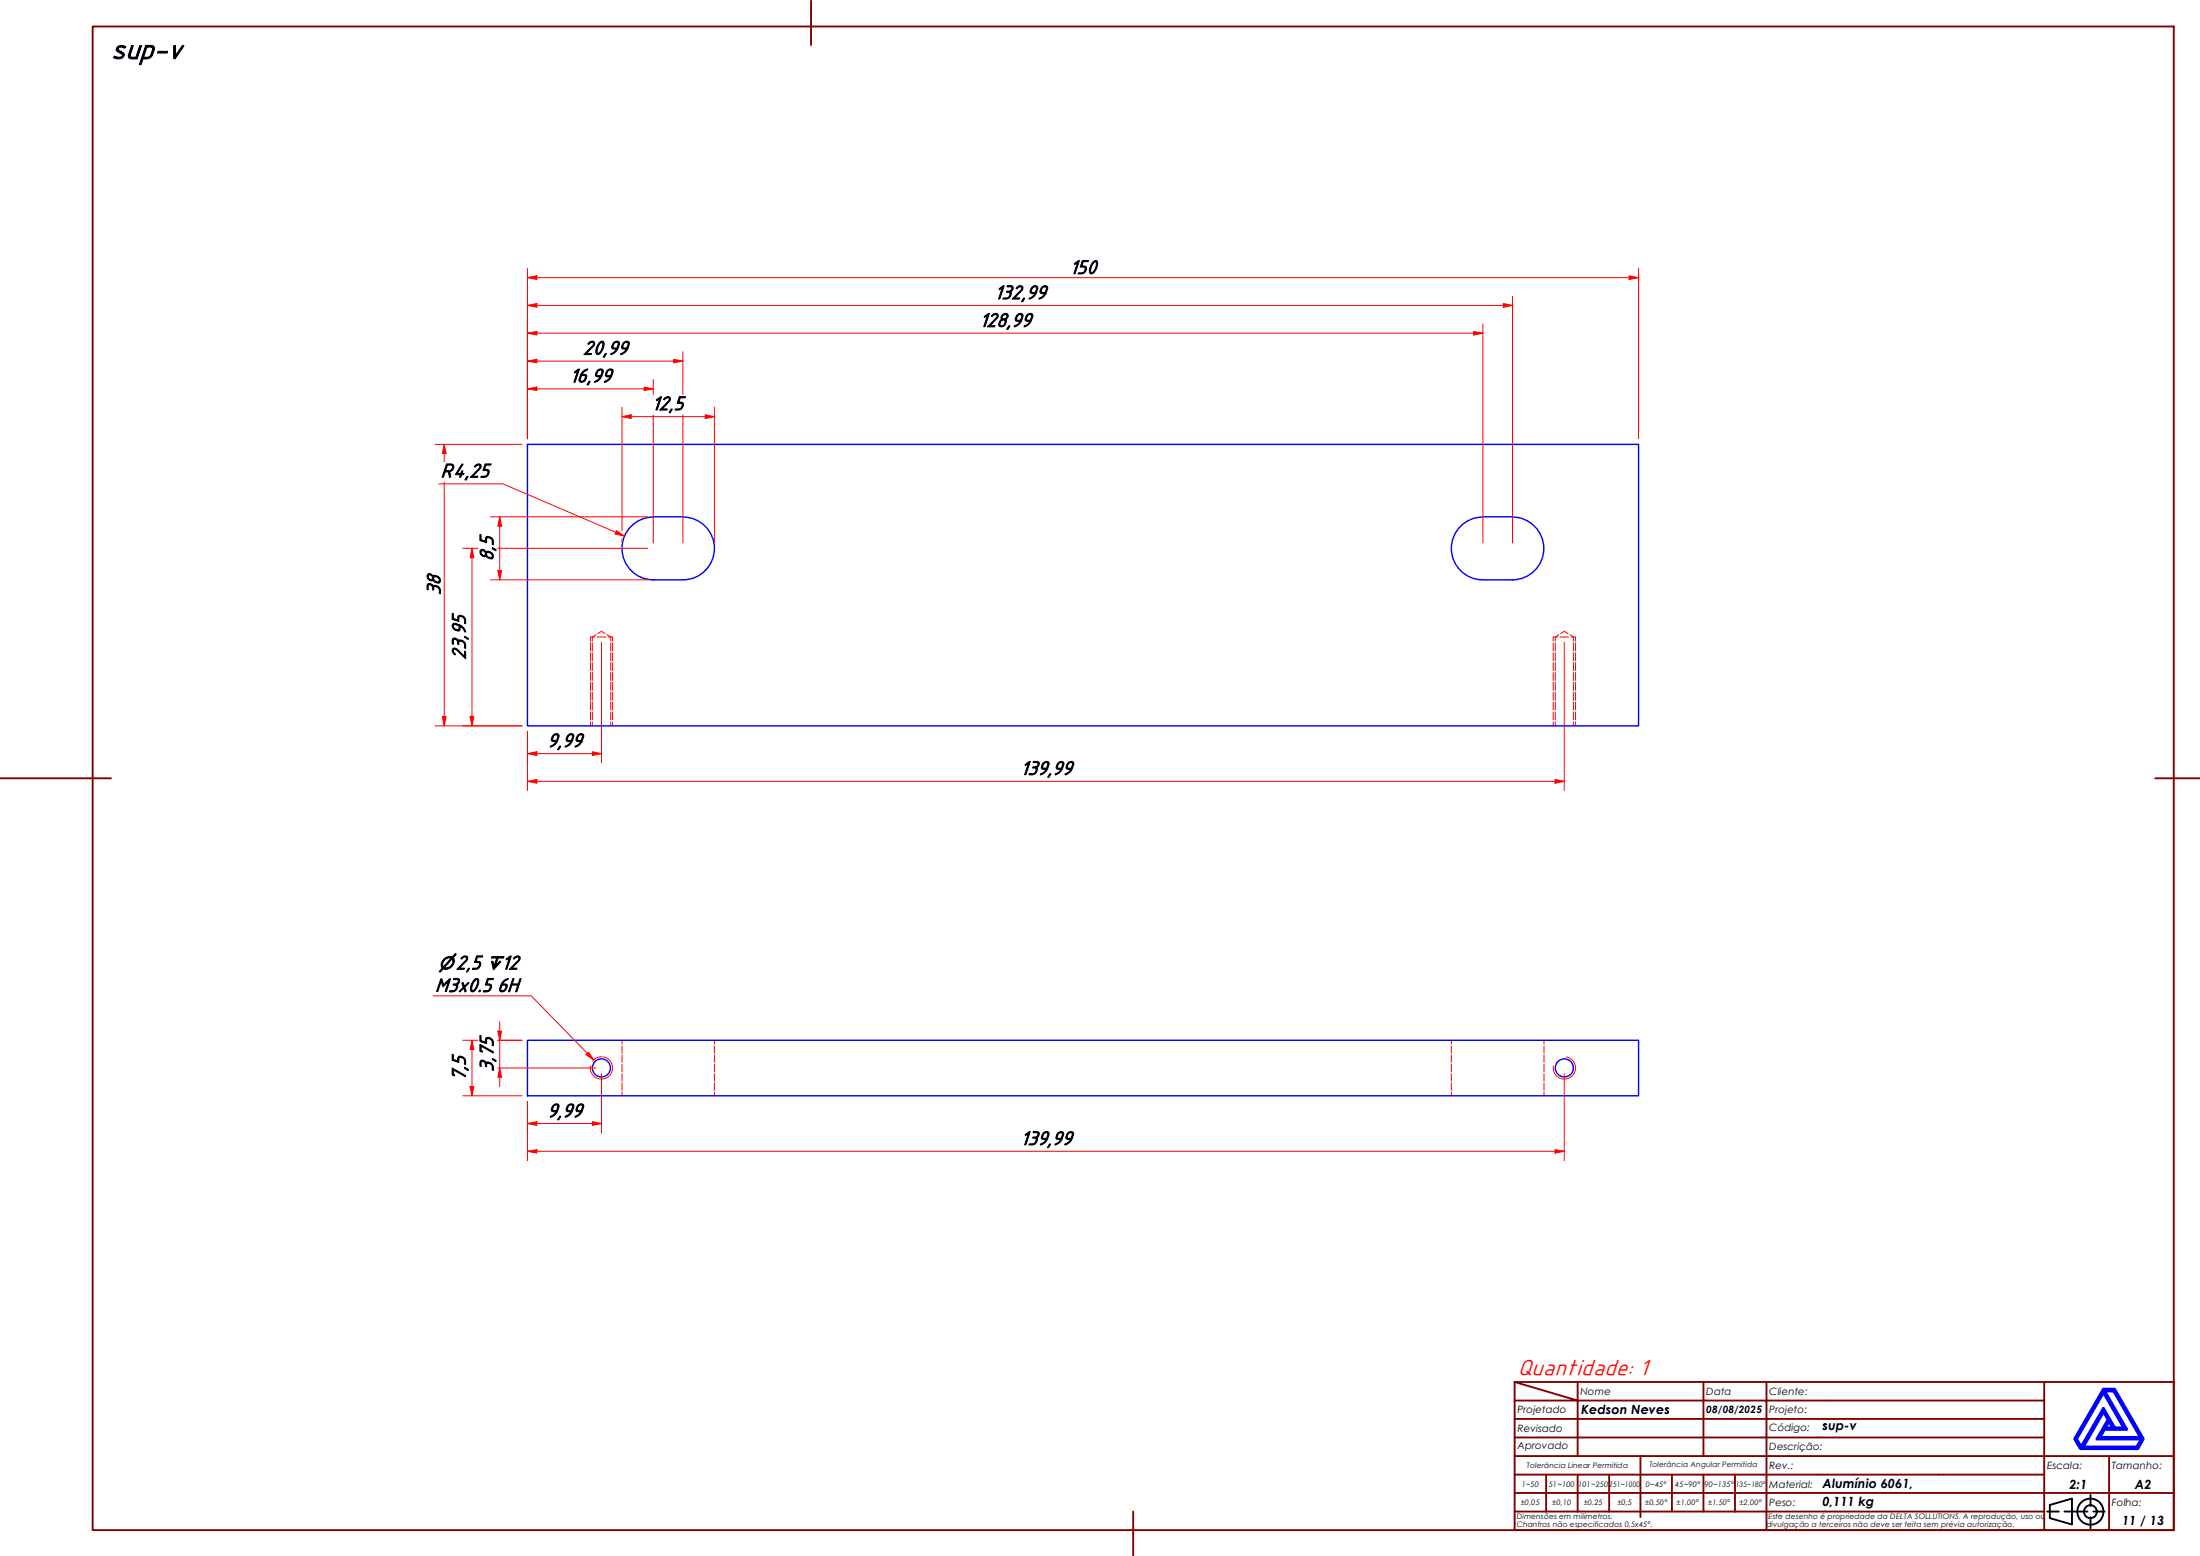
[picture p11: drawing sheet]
<svg xmlns="http://www.w3.org/2000/svg" width="594mm" height="420mm" viewBox="0 0 594 420" stroke-linecap="round" stroke-linejoin="round" font-family="sans-serif">
<!-- layer: Hidden (ABNT) -->
<g fill="none" stroke="#f00" stroke-width=".27">
<path d="M159.4 173.6v2.1M159.4 176.3v2.1M159.4 178.9v2.2M160 173.6v2.1M160 176.3v2.1M160 178.9v2.2M160.7 172h-1.3v1.1M161 171.4l-1 .6v1.1M161.2 172h2.4M161.4 171.1l1-.6 1 .6M163.9 171.4l1 .6v1.1M164.2 172h1.2v1.1"/>
<path d="M164.9 173.6v2.1M164.9 176.3v2.1M164.9 178.9v2.2M165.4 173.6v2.1M165.4 176.3v2.1M165.4 178.9v2.2M419.4 173.6v2.1M419.4 176.3v2.1M419.4 178.9v2.2M420 173.6v2.1M420 176.3v2.1M420 178.9v2.2"/>
<path d="M420.6 172h-1.2v1.1M420.9 171.4l-.9 .6v1.1M421.3 172h2.3M421.4 171.1l1-.6 1 .6M423.9 171.4l1 .6v1.1M424.2 172h1.2v1.1M424.9 173.6v2.1M424.9 176.3v2.1M424.9 178.9v2.2M425.4 173.6v2.1M425.4 176.3v2.1M425.4 178.9v2.2"/>
<path d="M159.4 181.6v2.1M159.4 184.3v2.1M159.4 186.9v2.2M159.4 189.6v2.1M159.4 192.3v2.1M159.4 194.9v1.1M160 181.6v2.1M160 184.3v2.1M160 186.9v2.2M160 189.6v2.1M160 192.3v2.1M160 194.9v1.1"/>
<path d="M164.9 181.6v2.1M164.9 184.3v2.1M164.9 186.9v2.2M164.9 189.6v2.1M164.9 192.3v2.1M164.9 194.9v1.1M165.4 181.6v2.1M165.4 184.3v2.1M165.4 186.9v2.2M165.4 189.6v2.1M165.4 192.3v2.1M165.4 194.9v1.1"/>
<path d="M419.4 181.6v2.1M419.4 184.3v2.1M419.4 186.9v2.2M419.4 189.6v2.1M419.4 192.3v2.1M419.4 194.9v1.1M420 181.6v2.1M420 184.3v2.1M420 186.9v2.2M420 189.6v2.1M420 192.3v2.1M420 194.9v1.1"/>
<path d="M424.9 181.6v2.1M424.9 184.3v2.1M424.9 186.9v2.2M424.9 189.6v2.1M424.9 192.3v2.1M424.9 194.9v1.1M425.4 181.6v2.1M425.4 184.3v2.1M425.4 186.9v2.2M425.4 189.6v2.1M425.4 192.3v2.1M425.4 194.9v1.1"/>
<path d="M168 280.9v1M168 282.4v2M168 284.9v2M168 287.4v2M168 289.9v2M168 292.4v2M168 294.9v1M192.9 280.9v1M192.9 282.4v2M192.9 284.9v2M192.9 287.4v2M192.9 289.9v2"/>
<path d="M192.9 292.4v2M192.9 294.9v1M391.9 280.9v1M391.9 282.4v2M391.9 284.9v2M391.9 287.4v2M391.9 289.9v2M391.9 292.4v2M391.9 294.9v1M416.9 280.9v1M416.9 282.4v2M416.9 284.9v2"/>
<path d="M416.9 287.4v2M416.9 289.9v2M416.9 292.4v2M416.9 294.9v1"/>
</g>
<!-- layer: Visible (ABNT) -->
<g fill="none" stroke="#00f" stroke-width=".38">
<path d="M142.4 120h300.1v76h-300.1zM176.4 139.6h8M176.4 139.6a8.5 8.5 0 0 0-8.4 8.5 8.5 8.5 0 0 0 8.4 8.5M184.4 139.6a8.5 8.5 0 0 1 8.5 8.5 8.5 8.5 0 0 1-8.5 8.5h-8M400.4 139.6a8.5 8.5 0 0 0-8.5 8.5 8.5 8.5 0 0 0 8.5 8.5M400.4 139.6h8M408.4 139.6a8.5 8.5 0 0 1 8.5 8.5 8.5 8.5 0 0 1-8.5 8.5h-8M142.4 280.9h300.1v15h-300.1z"/>
<circle cx="162.4" cy="288.4" r="2.44"/>
<circle cx="422.4" cy="288.4" r="2.44"/>
</g>
<!-- layer: Visible Narrow (ABNT) -->
<path d="M162.9 285.4a3 3 0 0 1 2.5 3.5 3 3 0 0 1-3.5 2.4 3 3 0 0 1-2.5-3.5M423 285.4a3 3 0 0 1 2.4 3.5 3 3 0 0 1-3.5 2.4 3 3 0 0 1-2.4-3.5" fill="none" stroke="#f00" stroke-width=".27"/>
<!-- layer: Borda A3/A4 (ABNT) -->
<g fill="none" stroke="#800000" stroke-width=".51">
<path d="M25 7.2h562v406h-562zM219 .2v12M0 210.2h30M582 210.2h12M409 373.2l17 5h-17M409 373.2h178v40h-178zM426 378.2h34v4.9h17M426 378.2v15M426 373.2v5M460 373.2v5h17v4.9M477 373.2v5h75M552 373.2v20h-143"/>
<path d="M409 383.1h51v10.1M409 398.2h17M417.5 398.2v10M434.5 398.2h-8.5v10M443 393.2v16.5M451.5 398.2v10h-42.5M460 398.2v10h8.5M468.5 398.2v10M477 398.2h-42.5v10M477 383.1v5.1h-68M477 398.2v10h75M477 383.1h75"/>
<path d="M477 398.2h75M552 388.2h-75v10M569.5 393.2v9.9h17.5M587 393.2h-35v9.9h17.5v10.1M306 408.2v12M409 403.1h143v10.1M451.5 408.2h8.5M468.5 408.2h8.5v5"/>
</g>
<path d="M568 376l5.5 9.6h-2.5l-3-5.3-6 10.5-1.3-2.3zM568 375.1h3l7.7 13.4-1.4 2.6h-15.5l-1.5-2.6zM568.3 375.6h2.5l7.2 12.6h-11l1.3-2.3h5.9zM568 381.2l1.3 2.1-3 5.2h12l-1.3 2.3h-14.5zM569.5 383.8l1 1.8h-2z" fill="none" stroke="#00f" stroke-width=".83"/>
<!-- layer: 0 -->
<path d="M561.8 391.1h15.5" fill="none" stroke="#000" stroke-width=".27"/>
<g fill="none" stroke="#000" stroke-width=".51">
<path d="M552.8 408.2h3.1M553.5 406.4l6-1.7v6.9l-6-1.7zM557.5 408.2h6.2M564.5 403.6v3M564.5 409.7v3M565.3 408.2h3"/>
<circle cx="564.5" cy="408.2" r="3.5"/>
<circle cx="564.5" cy="408.2" r="1.75"/>
</g>
<path d="M142.4 75h2.6" fill="none" stroke="#f00" stroke-width=".27"/>
<path d="M142.4 75l2.6-.5v1z" fill="#f00"/>
<path d="M142.4 75l2.6-.5v1zM439.9 75h2.6" fill="none" stroke="#f00" stroke-width=".27"/>
<path d="M439.9 74.5l2.6 .5-2.6 .5z" fill="#f00"/>
<path d="M142.4 72.5v46M145 75h294.9M439.9 74.5l2.6 .5-2.6 .5zM442.5 72.5v46M142.4 105h2.6" fill="none" stroke="#f00" stroke-width=".27"/>
<path d="M142.4 105l2.6-.5v1z" fill="#f00"/>
<path d="M142.4 105l2.6-.5v1zM173.9 105h2.5" fill="none" stroke="#f00" stroke-width=".27"/>
<path d="M173.9 104.5l2.5 .5-2.5 .5z" fill="#f00"/>
<path d="M142.4 97.5h2.6M142.4 102.5v16M145 105h28.9M173.9 104.5l2.5 .5-2.5 .5zM176.4 102.5v4M176.4 112v34.6" fill="none" stroke="#f00" stroke-width=".27"/>
<path d="M142.4 97.5l2.6-.5v1z" fill="#f00"/>
<path d="M142.4 97.5l2.6-.5v1zM181.9 97.5h2.5" fill="none" stroke="#f00" stroke-width=".27"/>
<path d="M181.9 97l2.5 .5-2.5 .5z" fill="#f00"/>
<path d="M142.4 95v23.5M145 97.5h36.9M181.9 97l2.5 .5-2.5 .5zM184.4 95v11.5M168 112.5h2.4M184.4 112v34.6" fill="none" stroke="#f00" stroke-width=".27"/>
<path d="M168 112.5l2.4-.5v1z" fill="#f00"/>
<path d="M168 112.5l2.4-.5v1zM190.4 112.5h2.5" fill="none" stroke="#f00" stroke-width=".27"/>
<path d="M190.4 112l2.5 .5-2.5 .5z" fill="#f00"/>
<path d="M168 110v33.4M170.4 112.5h20M190.4 112l2.5 .5-2.5 .5zM192.9 110v36.6M166.3 143.7l2.3 1.1M168 145.5v1.1" fill="none" stroke="#f00" stroke-width=".27"/>
<path d="M166.5 143.3l2.1 1.5-2.5-.6z" fill="#f00"/>
<path d="M142.4 90h2.6M118.5 130.7h17.3l30.5 13M166.5 143.3l2.1 1.5-2.5-.6z" fill="none" stroke="#f00" stroke-width=".27"/>
<path d="M142.4 90l2.6-.5v1z" fill="#f00"/>
<path d="M142.4 90l2.6-.5v1zM398 90h2.4" fill="none" stroke="#f00" stroke-width=".27"/>
<path d="M398 89.5l2.4 .5-2.4 .5z" fill="#f00"/>
<path d="M142.4 87.5v31M142.4 82.5h2.6M145 90h253M398 89.5l2.4 .5-2.4 .5zM400.4 87.5v59.1" fill="none" stroke="#f00" stroke-width=".27"/>
<path d="M142.4 82.5l2.6-.5v1z" fill="#f00"/>
<path d="M142.4 82.5l2.6-.5v1zM406 82.5h2.4" fill="none" stroke="#f00" stroke-width=".27"/>
<path d="M406 82l2.4 .5-2.4 .5z" fill="#f00"/>
<path d="M142.4 80v38.5M408.4 80v66.6M145 82.5h261M406 82l2.4 .5-2.4 .5zM127.4 148.1v2.5" fill="none" stroke="#f00" stroke-width=".27"/>
<path d="M127.4 148.1l.6 2.5h-1.1z" fill="#f00"/>
<path d="M127.4 148.1l.6 2.5h-1.1zM127.4 193.5v2.5" fill="none" stroke="#f00" stroke-width=".27"/>
<path d="M126.9 193.5h1.1l-.6 2.5z" fill="#f00"/>
<path d="M134.9 139.6v2.5M125 148.1h4M127.4 150.6v42.9M134.4 148.1h40.5M125 196h16M126.9 193.5h1.1l-.6 2.5z" fill="none" stroke="#f00" stroke-width=".27"/>
<path d="M134.9 139.6l.5 2.5h-1z" fill="#f00"/>
<path d="M134.9 139.6l.5 2.5h-1zM134.9 154.1v2.5" fill="none" stroke="#f00" stroke-width=".27"/>
<path d="M134.4 154.1h1l-.5 2.5z" fill="#f00"/>
<path d="M120 120v2.5M132.5 139.6h42.4M132.5 156.6h42.4M134.4 154.1h1l-.5 2.5zM134.9 142.1v12" fill="none" stroke="#f00" stroke-width=".27"/>
<path d="M120 120l.5 2.5h-1.1z" fill="#f00"/>
<path d="M120 120l.5 2.5h-1.1zM120 193.5v2.5" fill="none" stroke="#f00" stroke-width=".27"/>
<path d="M119.4 193.5h1.1l-.5 2.5z" fill="#f00"/>
<path d="M117.5 120h23.5M120 122.5v2.2M120 130.2v63.3M117.5 196h23.5M119.4 193.5h1.1l-.5 2.5zM142.4 203.5h2.6" fill="none" stroke="#f00" stroke-width=".27"/>
<path d="M142.4 203.5l2.6-.5v1z" fill="#f00"/>
<path d="M142.4 203.5l2.6-.5v1zM160 203.5h2.4" fill="none" stroke="#f00" stroke-width=".27"/>
<path d="M160 203l2.4 .5-2.4 .5z" fill="#f00"/>
<path d="M162.4 173.5v32.5M142.4 197.5v8.5M142.4 211h2.6M145 203.5h15M160 203l2.4 .5-2.4 .5z" fill="none" stroke="#f00" stroke-width=".27"/>
<path d="M142.4 211l2.6-.5v1z" fill="#f00"/>
<path d="M142.4 211l2.6-.5v1zM419.9 211h2.5" fill="none" stroke="#f00" stroke-width=".27"/>
<path d="M419.9 210.5l2.5 .5-2.5 .5z" fill="#f00"/>
<path d="M422.4 173.5v40M142.4 197.5v16M145 211h274.9M419.9 210.5l2.5 .5-2.5 .5zM142.4 303.4h2.6" fill="none" stroke="#f00" stroke-width=".27"/>
<path d="M142.4 303.4l2.6-.5v1z" fill="#f00"/>
<path d="M142.4 303.4l2.6-.5v1zM160 303.4h2.4" fill="none" stroke="#f00" stroke-width=".27"/>
<path d="M160 302.9l2.4 .5-2.4 .5z" fill="#f00"/>
<path d="M142.4 297.4v8.5M162.4 289.9v16M142.4 310.9h2.6M145 303.4h15M160 302.9l2.4 .5-2.4 .5z" fill="none" stroke="#f00" stroke-width=".27"/>
<path d="M142.4 310.9l2.6-.5v1z" fill="#f00"/>
<path d="M142.4 310.9l2.6-.5v1zM419.9 310.9h2.5" fill="none" stroke="#f00" stroke-width=".27"/>
<path d="M419.9 310.4l2.5 .5-2.5 .5z" fill="#f00"/>
<path d="M142.4 297.4v16M422.4 289.9v23.5M145 310.9h274.9M419.9 310.4l2.5 .5-2.5 .5z" fill="none" stroke="#f00" stroke-width=".27"/>
<path d="M158.6 284.5l1.7 1.7" fill="none" stroke="#f00" stroke-width=".27"/>
<path d="M158.2 284.8l.7-.7 1.4 2.1z" fill="#f00"/>
<path d="M117 268.9h26.4l15.2 15.6M158.2 284.8l.7-.7 1.4 2.1zM162.6 285.4l-1.4 .2-1.2 .9" fill="none" stroke="#f00" stroke-width=".27"/>
<path d="M127.4 280.9v2.5" fill="none" stroke="#f00" stroke-width=".27"/>
<path d="M127.4 280.9l.6 2.5h-1.1z" fill="#f00"/>
<path d="M127.4 280.9l.6 2.5h-1.1zM127.4 293.4v2.5" fill="none" stroke="#f00" stroke-width=".27"/>
<path d="M126.9 293.4h1.1l-.6 2.5z" fill="#f00"/>
<path d="M134.9 278.4v2.5M125 295.9h16M125 280.9h4M126.9 293.4h1.1l-.6 2.5zM127.4 283.4v10M134.4 280.9h6.6" fill="none" stroke="#f00" stroke-width=".27"/>
<path d="M134.4 278.4h1l-.5 2.5z" fill="#f00"/>
<path d="M134.4 278.4h1l-.5 2.5zM134.9 288.4v2.5" fill="none" stroke="#f00" stroke-width=".27"/>
<path d="M134.9 288.4l.5 2.5h-1z" fill="#f00"/>
<path d="M134.9 275.9v2.5M134.4 280.9h6.6M134.4 288.4h26.5M134.9 288.4l.5 2.5h-1zM134.9 280.9v7.5M134.9 290.9v2.5" fill="none" stroke="#f00" stroke-width=".27"/>
<text font-size="8.1" x="30" y="15.8">sup-v</text>
<text font-size="6.5" fill="#f00" x="409.9" y="371.4">Quantidade: 1</text>
<g font-size="5.6">
<text x="288.8" y="73.9">150</text>
<text x="268.5" y="80.7">132,99</text>
<text x="264.5" y="88.2">128,99</text>
<text x="157.4" y="95.7">20,99</text>
<text x="153.8" y="103.2">16,99</text>
<text x="176" y="110.7">12,5</text>
<text x="119" y="128.8">R4,25</text>
<text x="133.2" y="151.6" transform="rotate(-90 133.2 151.6)">8,5</text>
<text x="118.9" y="160.8" transform="rotate(-90 118.9 160.8)">38</text>
<text x="125.7" y="178.2" transform="rotate(-90 125.7 178.2)">23,95</text>
<text x="147.8" y="201.7">9,99</text>
<text x="275.5" y="209.1">139,99</text>
<text x="123.1" y="261.7">2,5</text>
<text x="135.4" y="261.7">12</text>
<text x="117.5" y="267.8">M3x0.5</text>
<text x="134.2" y="267.8">6H</text>
<text x="125.7" y="291.9" transform="rotate(-90 125.7 291.9)">7,5</text>
<text x="133.2" y="289.5" transform="rotate(-90 133.2 289.5)">3,75</text>
<text x="147.8" y="301.6">9,99</text>
<text x="275.5" y="309.1">139,99</text>
</g>
<g font-size="4.8">
<text x="118.4" y="261.7">⌀</text>
<text x="131.3" y="261.7">↧</text>
</g>
<g font-size="3.4">
<text x="427" y="381.9">Kedson Neves</text>
<text x="492.1" y="386.2">sup-v</text>
<text x="492.1" y="401.9">Alumínio 6061,</text>
<text x="558.8" y="401.9">2:1</text>
<text x="576.5" y="401.9">A2</text>
<text x="492.1" y="406.6">0,111 kg</text>
<text x="573.1" y="411.7">11 / 13</text>
</g>
<g font-size="2.7">
<text x="426.8" y="376.7">Nome</text>
<text x="460.8" y="376.7">Data</text>
<text x="477.8" y="376.7">Cliente:</text>
<text x="409.8" y="381.4">Projetado</text>
<text x="460.8" y="381.5">08/08/2025</text>
<text x="477.8" y="381.4">Projeto:</text>
<text x="409.8" y="386.7">Revisado</text>
<text x="477.8" y="386.4">Código:</text>
<text x="409.8" y="391.4">Aprovado</text>
<text x="477.8" y="391.5">Descrição:</text>
<text x="477.8" y="401.7">Material:</text>
<text x="477.8" y="396.7">Rev.:</text>
<text x="552.8" y="396.7">Escala:</text>
<text x="570.3" y="396.7">Tamanho:</text>
<text x="477.8" y="406.6">Peso:</text>
<text x="570.3" y="406.7">Folha:</text>
</g>
<g font-size="2">
<text x="410.9" y="401.4">1~50</text>
<text x="412.3" y="396.4">Tolerância Linear Permitida</text>
<text x="418.2" y="401.4">51~100</text>
<text x="426.1" y="401.4">101~250</text>
<text x="434.5" y="401.4">251~1000</text>
<text x="444.4" y="401.4">0~45°</text>
<text x="445.4" y="396.2">Tolerância Angular Permitida</text>
<text x="452.4" y="401.4">45~90°</text>
<text x="460.3" y="401.4">90~135°</text>
<text x="468.7" y="401.4">135~180°</text>
<text x="410.7" y="406.3">±0,05</text>
<text x="419.2" y="406.3">±0,10</text>
<text x="427.7" y="406.3">±0,25</text>
<text x="436.8" y="406.3">±0,5</text>
<text x="444.2" y="406.3">±0,50°</text>
<text x="452.8" y="406.3">±1,00°</text>
<text x="461.3" y="406.3">±1,50°</text>
<text x="469.7" y="406.3">±2,00°</text>
<text x="409.6" y="410.2">Dimensões em milímetros.</text>
<text x="409.6" y="412.3">Chanfros não especificados 0,5x45°.</text>
<text x="477" y="412.3">divulgação a terceiros não deve ser feita sem prévia autorização.</text>
<text x="477.6" y="410.2">Este desenho é propriedade da DELTA SOLLUTIONS. A reprodução, uso ou</text>
</g>
</svg>
